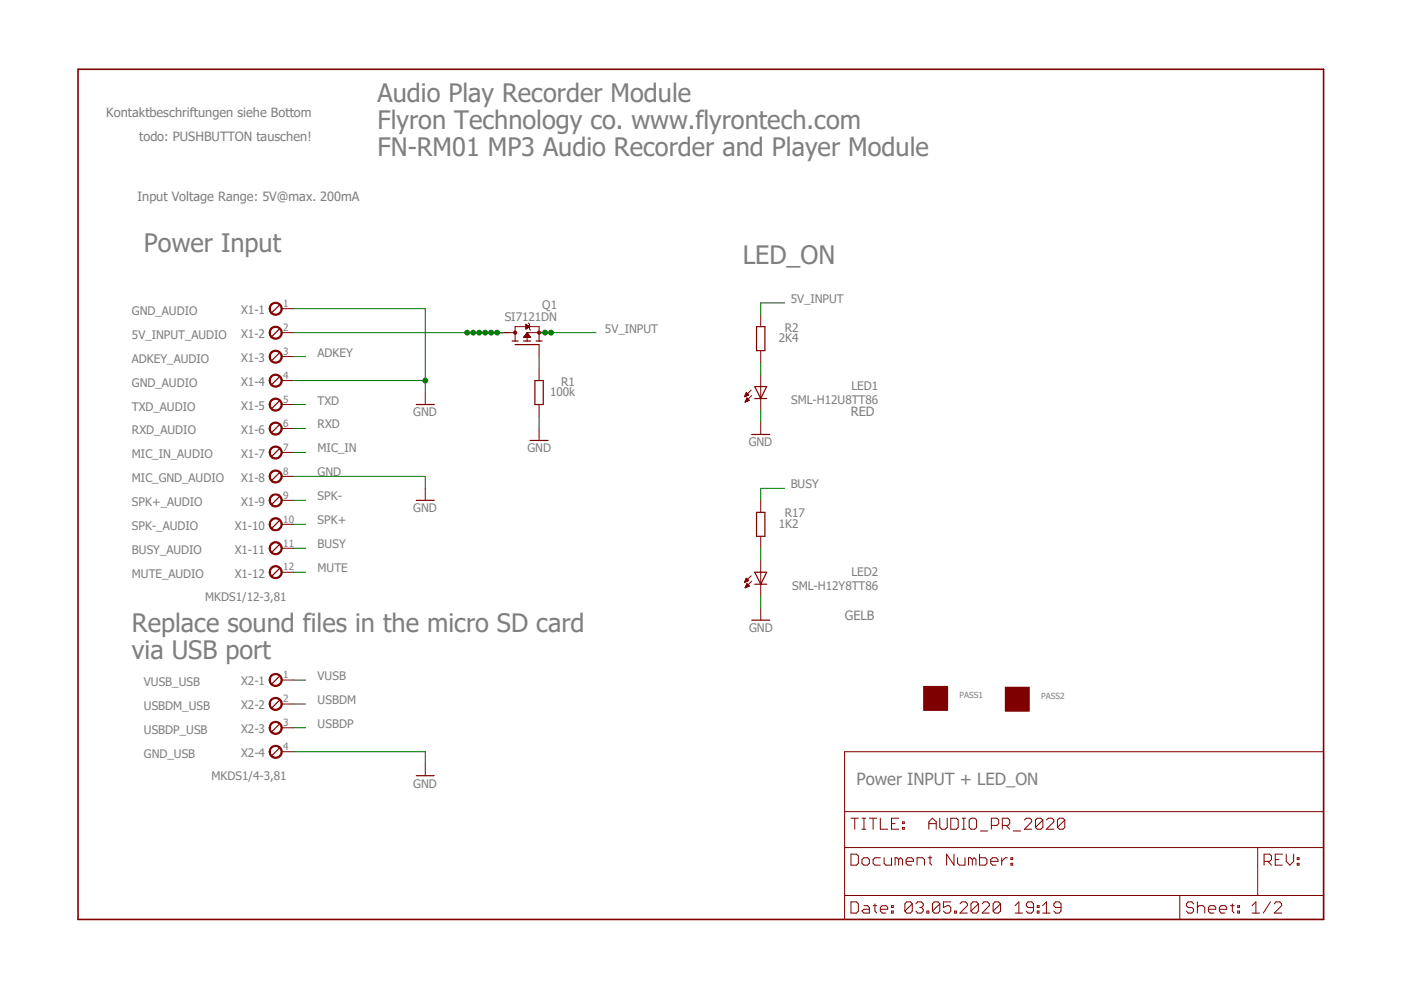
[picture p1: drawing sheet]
<svg xmlns="http://www.w3.org/2000/svg" width="297mm" height="210mm" viewBox="0 0 297 210" stroke-linecap="round" stroke-linejoin="round" font-family="sans-serif">
<path d="M16.5 14.7h264.1v180.2h-264.1z" fill="none" stroke="#7f0000" stroke-width=".34"/>
<g fill="none" stroke="#7f0000" stroke-width=".21">
<path d="M161.3 66.7v2.6M161.3 74.3v2.6M161.3 79.4v7.6M157.9 84.1h.1M157.9 84h.3M157.9 83.9h.5M158 83.8h.6M158 85.2h.1M158 83.7h.7M158 85.1h.3M158.1 83.7h.5M158.1 85h.4"/>
<path d="M158.1 83.5h.4M158.1 85h.6M158.2 83.4h.3M158.2 84.9h.7M158.2 83.4h.2M158.2 84.8h.5M158.2 83.2l.5 .5-.8 .4zM158.2 83.3h.1M158.2 84.7h.5M158.3 84.6h.3M158.3 84.5h.2M158.3 84.4h.1"/>
<path d="M158.9 84.9l-.5-.5-.4 .9M158.9 84.9l-.9 .4M159.3 82.7l-1.4 1.4M159.4 83.9l-1.4 1.4M161.3 89.6v2.5M179.1 159.4h101.5v35.5h-101.5zM179.1 179.7h101.5M179.1 172.1h101.5M180.4 173.5h1.6M181.2 173.5v2.3M182.7 173.5h.9M182.7 175.8h.9"/>
<path d="M183.2 173.5v2.3M184.3 173.5h1.6M185.1 173.5v2.3M186.6 173.5v2.3h1.6M189 174.6h.8M190.5 173.5h-1.5v2.3h1.5M191.3 175.4h.4v.4h-.4zM191.3 174.2h.4v.4h-.4zM196.9 175.8v-1.6l.8-.7 .8 .7v1.6M196.9 174.6h1.6M199.3 173.5v1.9l.3 .4h.8l.4-.4v-1.9M201.6 173.5h1.2l.4 .4v1.5l-.4 .4h-1.2z"/>
<path d="M204 173.5h.7M204 175.8h.7M204.3 173.5v2.3M205.5 173.9l.4-.4h.8l.3 .4v1.5l-.3 .4h-.8l-.4-.4zM207.9 176.2h1.5M210.2 175h1.2l.3-.4v-.7l-.3-.4h-1.2v2.3M212.5 175h1.2l.4-.4v-.7l-.4-.4h-1.2v2.3M213.3 175l.8 .8M214.8 176.2h1.6M217.2 173.9l.4-.4h.8l.3 .4v.3l-1.5 1.6h1.5M221.1 173.9l-.4-.4h-.8l-.4 .4v1.5M221.1 173.9v1.5l-.4 .4h-.8l-.4-.4"/>
<path d="M221.1 173.9l-1.6 1.5M221.9 173.9l.3-.4h.9l.3 .4v.3l-1.5 1.6h1.5M225.8 173.9l-.4-.4h-.8l-.4 .4v1.5M225.8 173.9v1.5l-.4 .4h-.8l-.4-.4M225.8 173.9l-1.6 1.5M266.7 179.7v10.2M179.1 189.9h101.5M180.4 181.1h1.2l.4 .4v1.5l-.4 .4h-1.2zM180.4 191.2h1.2l.4 .4v1.6l-.4 .4h-1.2zM182.7 182.2l.5-.3h.7l.4 .3v.8l-.4 .4h-.7l-.5-.4zM183.2 192h.7l.4 .4v1.2h-1.1l-.5-.4 .5-.4h1.1M185.1 192h.8"/>
<path d="M185.5 191.6v1.6l.4 .4M186.6 192.8h1.6v-.4l-.4-.4h-.7l-.5 .4v.8l.5 .4h.7M186.6 181.9h-1.1l-.4 .3v.8l.4 .4h1.1M187.4 181.9v1.1l.4 .4h1.2v-1.5M189 193.2h.4v.4h-.4zM189 192h.4v.4h-.4zM190.5 182.2l-.3-.3h-.4v1.5M190.5 182.2l.5-.3 .3 .3v1.2M190.5 182.2v1.2M192.1 182.6h1.6v-.4l-.4-.3h-.8l-.4 .3v.8l.4 .4h.8M193.4 191.6v1.6l-.4 .4h-.8l-.3-.4M193.4 191.6l-.4-.4h-.8l-.3 .4v1.6"/>
<path d="M193.4 191.6l-1.5 1.6M194.2 191.6l.4-.4h.8l.3 .4v.4l-.3 .4M194.4 183.4v-1.5h1.2l.4 .3v1.2M195 192.4h.4M195.4 192.4l.3 .4v.4l-.3 .4h-.8l-.4-.4M196.5 193.2h.4v.4h-.4zM196.8 181.9h.8M197.2 181.5v1.5l.4 .4M199.3 191.6v1.6l-.4 .4h-.8l-.4-.4M199.3 191.6l-.4-.4h-.8l-.4 .4v1.6M199.3 191.6l-1.6 1.6M201.6 191.2h-1.6v1.2l.8-.4h.4l.4 .4v.8l-.4 .4h-.8l-.4-.4"/>
<path d="M202.3 181.1v2.3l-1.6-2.3v2.3M202.4 193.2h.4v.4h-.4zM203 181.9v1.1l.4 .4h1.2v-1.5M203.5 191.6l.4-.4h.8l.4 .4v.4l-1.6 1.6h1.6M206.2 182.2l-.5-.3h-.3v1.5M206.2 182.2v1.2M206.2 182.2l.3-.3 .4 .3v1.2M207.4 191.6v1.6l-.4 .4h-.7l-.4-.4M207.4 191.6l-.4-.4h-.7l-.4 .4v1.6M207.4 191.6l-1.5 1.6M207.7 181.1v2.3h1.2l.4-.4v-.8l-.4-.3h-1.2M208.2 191.6l.4-.4h.8l.4 .4v.4l-1.6 1.6h1.6"/>
<path d="M210.1 182.6h1.5v-.4l-.4-.3h-.8l-.3 .3v.8l.3 .4h.8M212.1 191.6v1.6l-.4 .4h-.8l-.3-.4M212.1 191.6l-.4-.4h-.8l-.3 .4v1.6M212.1 191.6l-1.5 1.6M212.4 181.9v1.5M213.6 181.9h-.5l-.7 .7M214.3 183h.4v.4h-.4zM214.3 181.9h.4v.3h-.4zM215.2 193.6h1.6M215.2 192l.8-.8v2.4M219.1 192.4h-1.1l-.4-.4v-.4l.4-.4h.7l.4 .4v1.6l-.4 .4h-.7l-.4-.4M219.9 193.2h.4v.4h-.4z"/>
<path d="M219.9 192h.4v.4h-.4zM221.1 193.6h1.5M221.1 192l.8-.8v2.4M225 192.4h-1.2l-.4-.4v-.4l.4-.4h.8l.4 .4v1.6l-.4 .4h-.8l-.4-.4M250.1 189.9v5M253.1 191.6l-.4-.4h-.8l-.4 .4v.4l.4 .4h.8l.4 .4v.4l-.4 .4h-.8l-.4-.4M253.9 192.4l.4-.4h.7l.4 .4v1.2M253.9 191.2v2.4M256.2 192.8h1.6v-.4l-.4-.4h-.8l-.4 .4v.8l.4 .4h.8M258.5 192.8h1.6v-.4l-.4-.4h-.8l-.4 .4v.8l.4 .4h.8M260.9 192h.8M261.3 191.6v1.6l.4 .4"/>
<path d="M262.4 193.2h.4v.4h-.4zM262.4 192h.4v.4h-.4zM265.5 193.6h1.5M265.5 192l.8-.8v2.4M268 182.6h1.2l.4-.4v-.7l-.4-.4h-1.2v2.3M268.8 182.6l.8 .8M269.4 191.2l-1.6 2.4M270.2 191.6l.3-.4h.9l.3 .4v.4l-1.5 1.6h1.5M270.4 182.2h.7M271.9 181.1h-1.5v2.3h1.5M272.7 181.1v1.5l.8 .8 .8-.8v-1.5M275 183h.4v.4h-.4z"/>
<path d="M275 181.9h.4v.3h-.4z"/>
</g>
<path d="M160.4 69.3h1.8v5h-1.8zM159.4 92.1h3.8M160 82h2.6l-1.3 2.5zM160 84.5h2.6" fill="none" stroke="#7f0000" stroke-width=".25"/>
<path d="M195.8 145.5h5.1v5.1h-5.1z" fill-rule="evenodd" fill="#7f0000"/>
<path d="M195.8 145.5h5.1v5.1h-5.1z" fill="none" stroke="#7f0000" stroke-width=".21"/>
<path d="M213.1 145.7h5.1v5.1h-5.1z" fill-rule="evenodd" fill="#7f0000"/>
<path d="M114.3 78.1v2.6M90.2 83.2v2.6M114.3 85.8v2.5M114.3 90.8v2.6M213.1 145.7h5.1v5.1h-5.1z" fill="none" stroke="#7f0000" stroke-width=".21"/>
<path d="M88.3 85.8h3.8M112.4 93.4h3.8M113.4 80.7h1.8v5.1h-1.8z" fill="none" stroke="#7f0000" stroke-width=".25"/>
<circle cx="114.3" cy="70.5" r=".33" fill="#7f0000"/>
<circle cx="114.3" cy="70.5" r=".33" fill="none" stroke="#7f0000" stroke-width=".21"/>
<circle cx="109.2" cy="70.5" r=".33" fill="#7f0000"/>
<g fill="none" stroke="#7f0000" stroke-width=".21">
<path d="M99.1 70.5h10.1M109.2 72.3v-3h5.1v3M111.1 71.5h1.3M111.2 71.4h1.2M111.2 71.3h1.1M111.3 71.2h1M111.3 71.1h.9M111.4 71h.7M111.5 70.9h.6M111.5 68.7l.8 .6-.8 .5zM111.5 69.8h.1M111.5 69.7h.2"/>
<path d="M111.5 69.6h.3M111.5 69.5h.4M111.5 69.4h.6M111.5 69.3h.7M111.5 69.1h.6M111.5 69h.5M111.5 69h.3M111.5 68.9h.2M111.5 68.8h.1M111.5 70.8h.5M111.6 70.7h.3M111.7 70.7h.1"/>
<path d="M111.8 70.5v1.8M111.8 70.5l.7 1h-1.5zM112 68.5l.3 .2v1.1l.2 .2M114.3 73.1v2.5M116.8 70.5l-5 .1M90.2 103.5v2.6"/>
<circle cx="109.2" cy="70.5" r=".33"/>
</g>
<path d="M108.6 72.3h1.3M109.2 73.1h5.1M111 72.3h1.5M113.7 72.3h1.2M88.3 106.1h3.8M59.2 143.4l-1.5 1.5" fill="none" stroke="#7f0000" stroke-width=".25"/>
<path d="M57.4 143.3a1.41 1.41 0 0 1 2.2 0 1.41 1.41 0 0 1-.7 2.2 1.41 1.41 0 0 1-1.8-1.3h.2a1.14 1.14 0 0 1 1.5-1.1 1.14 1.14 0 0 1 .6 1.7 1.14 1.14 0 0 1-1.8 .1l-.3-.7h-.2z" fill-rule="evenodd" fill="#7f0000"/>
<path d="M57.4 143.3a1.41 1.41 0 0 1 2.2 0 1.41 1.41 0 0 1-.7 2.2 1.41 1.41 0 0 1-1.8-1.3h.2a1.14 1.14 0 0 1 1.5-1.1 1.14 1.14 0 0 1 .6 1.7 1.14 1.14 0 0 1-1.8 .1l-.3-.7h-.2zM59.7 144.2h2.6" fill="none" stroke="#7f0000" stroke-width=".21"/>
<path d="M59.2 148.5l-1.5 1.5" fill="none" stroke="#7f0000" stroke-width=".25"/>
<path d="M57.4 148.3a1.41 1.41 0 0 1 2.2 .1 1.41 1.41 0 0 1-.7 2.1 1.41 1.41 0 0 1-1.8-1.2h.2a1.14 1.14 0 0 1 1.5-1.1 1.14 1.14 0 0 1 .6 1.7 1.14 1.14 0 0 1-1.8 .1l-.3-.7h-.2z" fill-rule="evenodd" fill="#7f0000"/>
<path d="M57.4 148.3a1.41 1.41 0 0 1 2.2 .1 1.41 1.41 0 0 1-.7 2.1 1.41 1.41 0 0 1-1.8-1.2h.2a1.14 1.14 0 0 1 1.5-1.1 1.14 1.14 0 0 1 .6 1.7 1.14 1.14 0 0 1-1.8 .1l-.3-.7h-.2zM59.7 149.3h2.6" fill="none" stroke="#7f0000" stroke-width=".21"/>
<path d="M59.2 153.5l-1.5 1.6" fill="none" stroke="#7f0000" stroke-width=".25"/>
<path d="M57.4 153.4a1.41 1.41 0 0 1 2.2 .1 1.41 1.41 0 0 1-.7 2.1 1.41 1.41 0 0 1-1.8-1.3h.2a1.15 1.15 0 0 1 1.7-.9 1.15 1.15 0 0 1 .2 1.9 1.15 1.15 0 0 1-1.8-.6l-.1-.4h-.2z" fill-rule="evenodd" fill="#7f0000"/>
<path d="M57.4 153.4a1.41 1.41 0 0 1 2.2 .1 1.41 1.41 0 0 1-.7 2.1 1.41 1.41 0 0 1-1.8-1.3h.2a1.15 1.15 0 0 1 1.7-.9 1.15 1.15 0 0 1 .2 1.9 1.15 1.15 0 0 1-1.8-.6l-.1-.4h-.2zM59.7 154.3h2.6" fill="none" stroke="#7f0000" stroke-width=".21"/>
<path d="M59.2 158.6l-1.5 1.5" fill="none" stroke="#7f0000" stroke-width=".25"/>
<path d="M57.4 158.5a1.41 1.41 0 0 1 2.2 .1 1.41 1.41 0 0 1-.7 2.1 1.41 1.41 0 0 1-1.8-1.3h.2a1.15 1.15 0 0 1 1.7-.9 1.15 1.15 0 0 1 .2 1.9 1.15 1.15 0 0 1-1.8-.6l-.1-.4h-.2z" fill-rule="evenodd" fill="#7f0000"/>
<path d="M57.4 158.5a1.41 1.41 0 0 1 2.2 .1 1.41 1.41 0 0 1-.7 2.1 1.41 1.41 0 0 1-1.8-1.3h.2a1.15 1.15 0 0 1 1.7-.9 1.15 1.15 0 0 1 .2 1.9 1.15 1.15 0 0 1-1.8-.6l-.1-.4h-.2zM59.7 159.4h2.6M90.2 161.9v2.6" fill="none" stroke="#7f0000" stroke-width=".21"/>
<path d="M59.2 64.7l-1.5 1.5M88.3 164.5h3.8" fill="none" stroke="#7f0000" stroke-width=".25"/>
<path d="M57.4 64.6a1.41 1.41 0 0 1 2.2 0 1.41 1.41 0 0 1-.7 2.2 1.41 1.41 0 0 1-1.8-1.4h.2a1.15 1.15 0 0 1 1.7-.9 1.15 1.15 0 0 1 .2 1.9 1.15 1.15 0 0 1-1.8-.5l-.1-.5h-.2z" fill-rule="evenodd" fill="#7f0000"/>
<path d="M57.4 64.6a1.41 1.41 0 0 1 2.2 0 1.41 1.41 0 0 1-.7 2.2 1.41 1.41 0 0 1-1.8-1.4h.2a1.15 1.15 0 0 1 1.7-.9 1.15 1.15 0 0 1 .2 1.9 1.15 1.15 0 0 1-1.8-.5l-.1-.5h-.2zM59.7 65.4h2.6" fill="none" stroke="#7f0000" stroke-width=".21"/>
<path d="M59.2 69.8l-1.5 1.5" fill="none" stroke="#7f0000" stroke-width=".25"/>
<path d="M57.4 69.6a1.41 1.41 0 0 1 2.2 .1 1.41 1.41 0 0 1-.7 2.1 1.41 1.41 0 0 1-1.8-1.3h.2a1.15 1.15 0 0 1 1.7-.9 1.15 1.15 0 0 1 .2 1.9 1.15 1.15 0 0 1-1.8-.5l-.1-.5h-.2z" fill-rule="evenodd" fill="#7f0000"/>
<path d="M57.4 69.6a1.41 1.41 0 0 1 2.2 .1 1.41 1.41 0 0 1-.7 2.1 1.41 1.41 0 0 1-1.8-1.3h.2a1.15 1.15 0 0 1 1.7-.9 1.15 1.15 0 0 1 .2 1.9 1.15 1.15 0 0 1-1.8-.5l-.1-.5h-.2zM59.7 70.5h2.6" fill="none" stroke="#7f0000" stroke-width=".21"/>
<path d="M59.2 74.8l-1.5 1.6" fill="none" stroke="#7f0000" stroke-width=".25"/>
<path d="M57.4 74.7a1.41 1.41 0 0 1 2.2 .1 1.41 1.41 0 0 1-.7 2.1 1.41 1.41 0 0 1-1.8-1.3h.2a1.15 1.15 0 0 1 1.7-.9 1.15 1.15 0 0 1 .2 1.9 1.15 1.15 0 0 1-1.8-.6l-.1-.4h-.2z" fill-rule="evenodd" fill="#7f0000"/>
<path d="M57.4 74.7a1.41 1.41 0 0 1 2.2 .1 1.41 1.41 0 0 1-.7 2.1 1.41 1.41 0 0 1-1.8-1.3h.2a1.15 1.15 0 0 1 1.7-.9 1.15 1.15 0 0 1 .2 1.9 1.15 1.15 0 0 1-1.8-.6l-.1-.4h-.2zM59.7 75.6h2.6" fill="none" stroke="#7f0000" stroke-width=".21"/>
<path d="M59.2 79.9l-1.5 1.5" fill="none" stroke="#7f0000" stroke-width=".25"/>
<path d="M57.4 79.8a1.41 1.41 0 0 1 2.2 .1 1.41 1.41 0 0 1-.7 2.1 1.41 1.41 0 0 1-1.8-1.3h.2a1.15 1.15 0 0 1 1.7-.9 1.15 1.15 0 0 1 .2 1.9 1.15 1.15 0 0 1-1.8-.6l-.1-.4h-.2z" fill-rule="evenodd" fill="#7f0000"/>
<path d="M57.4 79.8a1.41 1.41 0 0 1 2.2 .1 1.41 1.41 0 0 1-.7 2.1 1.41 1.41 0 0 1-1.8-1.3h.2a1.15 1.15 0 0 1 1.7-.9 1.15 1.15 0 0 1 .2 1.9 1.15 1.15 0 0 1-1.8-.6l-.1-.4h-.2zM59.7 80.7h2.6" fill="none" stroke="#7f0000" stroke-width=".21"/>
<path d="M59.2 85l-1.5 1.5" fill="none" stroke="#7f0000" stroke-width=".25"/>
<path d="M57.4 84.9a1.41 1.41 0 0 1 2.2 0 1.41 1.41 0 0 1-.7 2.2 1.41 1.41 0 0 1-1.8-1.3h.2a1.15 1.15 0 0 1 1.7-1 1.15 1.15 0 0 1 .2 1.9 1.15 1.15 0 0 1-1.8-.6l-.1-.3h-.2z" fill-rule="evenodd" fill="#7f0000"/>
<path d="M57.4 84.9a1.41 1.41 0 0 1 2.2 0 1.41 1.41 0 0 1-.7 2.2 1.41 1.41 0 0 1-1.8-1.3h.2a1.15 1.15 0 0 1 1.7-1 1.15 1.15 0 0 1 .2 1.9 1.15 1.15 0 0 1-1.8-.6l-.1-.3h-.2zM59.7 85.8h2.6" fill="none" stroke="#7f0000" stroke-width=".21"/>
<path d="M59.2 90.1l-1.5 1.5" fill="none" stroke="#7f0000" stroke-width=".25"/>
<path d="M57.4 90a1.4 1.4 0 0 1 2.2 0 1.4 1.4 0 0 1-.7 2.2 1.4 1.4 0 0 1-1.8-1.4h.2a1.15 1.15 0 0 1 1.7-.9 1.15 1.15 0 0 1 .2 1.9 1.15 1.15 0 0 1-1.8-.6l-.1-.4h-.2z" fill-rule="evenodd" fill="#7f0000"/>
<path d="M57.4 90a1.4 1.4 0 0 1 2.2 0 1.4 1.4 0 0 1-.7 2.2 1.4 1.4 0 0 1-1.8-1.4h.2a1.15 1.15 0 0 1 1.7-.9 1.15 1.15 0 0 1 .2 1.9 1.15 1.15 0 0 1-1.8-.6l-.1-.4h-.2zM59.7 90.8h2.6" fill="none" stroke="#7f0000" stroke-width=".21"/>
<path d="M59.2 95.2l-1.5 1.5" fill="none" stroke="#7f0000" stroke-width=".25"/>
<path d="M57.4 95a1.4 1.4 0 0 1 2.2 .1 1.4 1.4 0 0 1-.7 2.1 1.4 1.4 0 0 1-1.8-1.3h.2a1.15 1.15 0 0 1 1.7-.9 1.15 1.15 0 0 1 .2 1.9 1.15 1.15 0 0 1-1.8-.6l-.1-.4h-.2z" fill-rule="evenodd" fill="#7f0000"/>
<path d="M57.4 95a1.4 1.4 0 0 1 2.2 .1 1.4 1.4 0 0 1-.7 2.1 1.4 1.4 0 0 1-1.8-1.3h.2a1.15 1.15 0 0 1 1.7-.9 1.15 1.15 0 0 1 .2 1.9 1.15 1.15 0 0 1-1.8-.6l-.1-.4h-.2zM59.7 95.9h2.6" fill="none" stroke="#7f0000" stroke-width=".21"/>
<path d="M59.2 100.2l-1.5 1.6" fill="none" stroke="#7f0000" stroke-width=".25"/>
<path d="M57.4 100.1a1.4 1.4 0 0 1 2.2 .1 1.4 1.4 0 0 1-.7 2.1 1.4 1.4 0 0 1-1.8-1.3h.2a1.15 1.15 0 0 1 1.7-1 1.15 1.15 0 0 1 .2 2 1.15 1.15 0 0 1-1.8-.6l-.1-.4h-.2z" fill-rule="evenodd" fill="#7f0000"/>
<path d="M57.4 100.1a1.4 1.4 0 0 1 2.2 .1 1.4 1.4 0 0 1-.7 2.1 1.4 1.4 0 0 1-1.8-1.3h.2a1.15 1.15 0 0 1 1.7-1 1.15 1.15 0 0 1 .2 2 1.15 1.15 0 0 1-1.8-.6l-.1-.4h-.2zM59.7 101h2.6" fill="none" stroke="#7f0000" stroke-width=".21"/>
<path d="M59.2 105.3l-1.5 1.5" fill="none" stroke="#7f0000" stroke-width=".25"/>
<path d="M57.4 105.2a1.4 1.4 0 0 1 2.2 .1 1.4 1.4 0 0 1-.7 2.1 1.4 1.4 0 0 1-1.8-1.3h.2a1.15 1.15 0 0 1 1.7-1 1.15 1.15 0 0 1 .2 1.9 1.15 1.15 0 0 1-1.8-.5l-.1-.4h-.2z" fill-rule="evenodd" fill="#7f0000"/>
<path d="M57.4 105.2a1.4 1.4 0 0 1 2.2 .1 1.4 1.4 0 0 1-.7 2.1 1.4 1.4 0 0 1-1.8-1.3h.2a1.15 1.15 0 0 1 1.7-1 1.15 1.15 0 0 1 .2 1.9 1.15 1.15 0 0 1-1.8-.5l-.1-.4h-.2zM59.7 106.1h2.6" fill="none" stroke="#7f0000" stroke-width=".21"/>
<path d="M59.2 110.4l-1.5 1.5" fill="none" stroke="#7f0000" stroke-width=".25"/>
<path d="M57.4 110.3a1.4 1.4 0 0 1 2.2 0 1.4 1.4 0 0 1-.7 2.2 1.4 1.4 0 0 1-1.8-1.3h.2a1.15 1.15 0 0 1 1.7-1 1.15 1.15 0 0 1 .2 1.9 1.15 1.15 0 0 1-1.8-.6l-.1-.3h-.2z" fill-rule="evenodd" fill="#7f0000"/>
<path d="M57.4 110.3a1.4 1.4 0 0 1 2.2 0 1.4 1.4 0 0 1-.7 2.2 1.4 1.4 0 0 1-1.8-1.3h.2a1.15 1.15 0 0 1 1.7-1 1.15 1.15 0 0 1 .2 1.9 1.15 1.15 0 0 1-1.8-.6l-.1-.3h-.2zM59.7 111.2h2.6" fill="none" stroke="#7f0000" stroke-width=".21"/>
<path d="M59.2 115.5l-1.5 1.5" fill="none" stroke="#7f0000" stroke-width=".25"/>
<path d="M57.4 115.4a1.4 1.4 0 0 1 2.2 0 1.4 1.4 0 0 1-.7 2.2 1.4 1.4 0 0 1-1.8-1.4h.2a1.15 1.15 0 0 1 1.7-.9 1.15 1.15 0 0 1 .2 1.9 1.15 1.15 0 0 1-1.8-.6l-.1-.4h-.2z" fill-rule="evenodd" fill="#7f0000"/>
<path d="M57.4 115.4a1.4 1.4 0 0 1 2.2 0 1.4 1.4 0 0 1-.7 2.2 1.4 1.4 0 0 1-1.8-1.4h.2a1.15 1.15 0 0 1 1.7-.9 1.15 1.15 0 0 1 .2 1.9 1.15 1.15 0 0 1-1.8-.6l-.1-.4h-.2zM59.7 116.2h2.6" fill="none" stroke="#7f0000" stroke-width=".21"/>
<path d="M59.2 120.6l-1.5 1.5" fill="none" stroke="#7f0000" stroke-width=".25"/>
<path d="M57.4 120.4a1.4 1.4 0 0 1 2.2 .1 1.4 1.4 0 0 1-.7 2.1 1.4 1.4 0 0 1-1.8-1.3h.2a1.15 1.15 0 0 1 1.7-.9 1.15 1.15 0 0 1 .2 1.9 1.15 1.15 0 0 1-1.8-.6l-.1-.4h-.2z" fill-rule="evenodd" fill="#7f0000"/>
<g fill="none" stroke="#7f0000" stroke-width=".21">
<path d="M161.3 106.1v2.5M161.3 113.7v2.5M161.3 118.8v7.6M57.4 120.4a1.4 1.4 0 0 1 2.2 .1 1.4 1.4 0 0 1-.7 2.1 1.4 1.4 0 0 1-1.8-1.3h.2a1.15 1.15 0 0 1 1.7-.9 1.15 1.15 0 0 1 .2 1.9 1.15 1.15 0 0 1-1.8-.6l-.1-.4h-.2zM59.7 121.3h2.6M157.9 123.4h.1M157.9 123.4h.3M157.9 123.2h.5M158 123.1h.6M158 124.6h.1M158 123.1h.7M158 124.5h.3"/>
<path d="M158.1 123h.5M158.1 124.4h.4M158.1 122.9h.4M158.1 124.3h.6M158.2 122.8h.3M158.2 124.2h.7M158.2 122.7h.2M158.2 122.6h.1M158.2 124.1h.6M158.2 122.6l.5 .5-.8 .4zM158.2 124h.5M158.3 124h.3"/>
<path d="M158.3 123.9h.2M158.3 123.8h.1M158.9 124.2l-.5-.5-.4 .9M158.9 124.2l-.9 .4M159.3 122.1l-1.4 1.4M159.4 123.2l-1.4 1.4M161.3 128.9v2.6"/>
</g>
<path d="M160.4 108.6h1.8v5.1h-1.8zM159.4 131.5h3.8M160 121.3h2.6l-1.3 2.6zM160 123.9h2.6" fill="none" stroke="#7f0000" stroke-width=".25"/>
<path d="M62.3 65.4h27.9v17.8M62.3 80.7h27.9M161.3 87v2.6" fill="none" stroke="#007f00" stroke-width=".21"/>
<circle cx="90.2" cy="80.7" r=".51" fill="#007f00"/>
<g fill="none" stroke="#007f00" stroke-width=".21">
<path d="M99.1 70.5h1.2M161.3 76.9v2.5M114.3 88.3v2.5M62.3 101h27.9v2.5M161.3 126.4v2.5M62.3 159.4h27.9v2.5"/>
<circle cx="90.2" cy="80.7" r=".51"/>
</g>
<circle cx="99.1" cy="70.5" r=".51" fill="#007f00"/>
<g fill="none" stroke="#007f00" stroke-width=".21">
<path d="M100.3 70.5h1.3"/>
<circle cx="99.1" cy="70.5" r=".51"/>
</g>
<circle cx="100.3" cy="70.5" r=".51" fill="#007f00"/>
<g fill="none" stroke="#007f00" stroke-width=".21">
<path d="M101.6 70.5h1.3"/>
<circle cx="100.3" cy="70.5" r=".51"/>
</g>
<circle cx="101.6" cy="70.5" r=".51" fill="#007f00"/>
<g fill="none" stroke="#007f00" stroke-width=".21">
<path d="M102.9 70.5h1.2"/>
<circle cx="101.6" cy="70.5" r=".51"/>
</g>
<circle cx="102.9" cy="70.5" r=".51" fill="#007f00"/>
<g fill="none" stroke="#007f00" stroke-width=".21">
<path d="M104.1 70.5h1.3"/>
<circle cx="102.9" cy="70.5" r=".51"/>
</g>
<circle cx="104.1" cy="70.5" r=".51" fill="#007f00"/>
<g fill="none" stroke="#007f00" stroke-width=".21">
<path d="M105.4 70.5h1.3"/>
<circle cx="104.1" cy="70.5" r=".51"/>
</g>
<circle cx="105.4" cy="70.5" r=".51" fill="#007f00"/>
<g fill="none" stroke="#007f00" stroke-width=".21">
<path d="M62.3 70.5h36.8M114.3 70.5h2.5M114.3 75.6v2.5"/>
<circle cx="105.4" cy="70.5" r=".51"/>
</g>
<circle cx="115.6" cy="70.5" r=".51" fill="#007f00"/>
<g fill="none" stroke="#007f00" stroke-width=".21">
<path d="M116.8 70.5h9.6"/>
<circle cx="115.6" cy="70.5" r=".51"/>
</g>
<circle cx="116.8" cy="70.5" r=".51" fill="#007f00"/>
<g fill="none" stroke="#007f00" stroke-width=".21">
<path d="M62.3 75.6h2.5M166.4 64.2h-5.1v2.5M62.3 85.8h2.5M62.3 90.8h2.5M62.3 95.9h2.5M62.3 106.1h2.5M62.3 116.2h2.5M62.3 111.2h2.5M161.3 116.2v2.6M166.4 103.5h-5.1v2.6M62.3 121.3h2.5M62.3 144.2h2.5"/>
<path d="M62.3 149.3h2.5M62.3 154.3h2.5"/>
<circle cx="116.8" cy="70.5" r=".51"/>
</g>
<g font-size="5.4" fill="#7f7f7f">
<text x="80" y="21.7">Audio Play Recorder Module</text>
<text x="80" y="27.4">Flyron Technology co. www.flyrontech.com</text>
<text x="80" y="33.1">FN-RM01 MP3 Audio Recorder and Player Module</text>
<text x="30.5" y="53.4">Power Input</text>
<text x="157.5" y="56">LED_ON</text>
<text x="28" y="134">Replace sound files in the micro SD card</text>
<text x="28" y="139.7">via USB port</text>
</g>
<text font-size="3.6" fill="#7f7f7f" x="181.6" y="166.4">Power INPUT + LED_ON</text>
<g font-size="2.7" fill="#7f7f7f">
<text x="22.5" y="24.8">Kontaktbeschriftungen siehe Bottom</text>
<text x="29.5" y="29.9">todo: PUSHBUTTON tauschen!</text>
<text x="29.1" y="42.6">Input Voltage Range: 5V@max. 200mA</text>
<text x="180.4" y="88.3">RED</text>
<text x="179.1" y="131.5">GELB</text>
</g>
<g font-size="2.5" fill="#7f7f7f">
<text x="115" y="65.5">Q1</text>
<text x="167.6" y="64.2">5V_INPUT</text>
<text x="28" y="66.8">GND_AUDIO</text>
<text x="28" y="71.8">5V_INPUT_AUDIO</text>
<text x="51.1" y="66.6">X1-1</text>
<text x="51.1" y="71.7">X1-2</text>
<text x="107" y="68">SI7121DN</text>
<text x="128.3" y="70.5">5V_INPUT</text>
<text x="166.4" y="70.3">R2</text>
<text x="28" y="76.9">ADKEY_AUDIO</text>
<text x="51.1" y="76.8">X1-3</text>
<text x="67.3" y="75.6">ADKEY</text>
<text x="165.1" y="72.6">2K4</text>
<text x="28" y="82">GND_AUDIO</text>
<text x="51.1" y="81.8">X1-4</text>
<text x="116.6" y="84">100k</text>
<text x="119" y="81.7">R1</text>
<text x="180.5" y="82.7">LED1</text>
<text x="28" y="87">TXD_AUDIO</text>
<text x="51.1" y="86.9">X1-5</text>
<text x="67.3" y="85.8">TXD</text>
<text x="87.6" y="88.3">GND</text>
<text x="167.8" y="85.6">SML-H12U8TT86</text>
<text x="28" y="92.1">RXD_AUDIO</text>
<text x="51.1" y="92">X1-6</text>
<text x="67.3" y="90.8">RXD</text>
<text x="67.3" y="95.9">MIC_IN</text>
<text x="111.8" y="95.9">GND</text>
<text x="158.7" y="94.7">GND</text>
<text x="28" y="97.2">MIC_IN_AUDIO</text>
<text x="51.1" y="97.1">X1-7</text>
<text x="67.3" y="101">GND</text>
<text x="28" y="102.3">MIC_GND_AUDIO</text>
<text x="28" y="107.4">SPK+_AUDIO</text>
<text x="51.1" y="102.2">X1-8</text>
<text x="51.1" y="107.2">X1-9</text>
<text x="67.3" y="106.1">SPK-</text>
<text x="167.6" y="103.5">BUSY</text>
<text x="28" y="112.4">SPK-_AUDIO</text>
<text x="49.8" y="112.3">X1-10</text>
<text x="67.3" y="111.2">SPK+</text>
<text x="87.6" y="108.6">GND</text>
<text x="165.1" y="111.9">1K2</text>
<text x="166.4" y="109.7">R17</text>
<text x="28" y="117.5">BUSY_AUDIO</text>
<text x="49.8" y="117.4">X1-11</text>
<text x="67.3" y="116.2">BUSY</text>
<text x="28" y="122.6">MUTE_AUDIO</text>
<text x="49.8" y="122.5">X1-12</text>
<text x="67.3" y="121.3">MUTE</text>
<text x="168" y="125">SML-H12Y8TT86</text>
<text x="180.5" y="122.1">LED2</text>
<text x="43.5" y="127.4">MKDS1/12-3,81</text>
<text x="158.8" y="134">GND</text>
<text x="30.5" y="145.5">VUSB_USB</text>
<text x="51.1" y="145.3">X2-1</text>
<text x="67.3" y="144.2">VUSB</text>
<text x="67.3" y="149.3">USBDM</text>
<text x="30.5" y="150.5">USBDM_USB</text>
<text x="30.5" y="155.6">USBDP_USB</text>
<text x="51.1" y="150.4">X2-2</text>
<text x="51.1" y="155.5">X2-3</text>
<text x="67.3" y="154.3">USBDP</text>
<text x="30.5" y="160.7">GND_USB</text>
<text x="51.1" y="160.5">X2-4</text>
<text x="44.9" y="165.5">MKDS1/4-3,81</text>
<text x="87.6" y="167">GND</text>
</g>
<g font-size="2.1" fill="#7f7f7f">
<text x="60.1" y="65.1">1</text>
<text x="60.1" y="70.2">2</text>
<text x="60.1" y="75.3">3</text>
<text x="60.1" y="80.3">4</text>
<text x="60.1" y="85.4">5</text>
<text x="60.1" y="90.5">6</text>
<text x="60.1" y="95.6">7</text>
<text x="60.1" y="100.7">8</text>
<text x="60.1" y="105.7">9</text>
<text x="60.1" y="110.8">10</text>
<text x="60.1" y="115.9">11</text>
<text x="60.1" y="120.9">12</text>
<text x="60.1" y="143.8">1</text>
<text x="60.1" y="148.9">2</text>
<text x="60.1" y="154">3</text>
<text x="60.1" y="159">4</text>
</g>
<g font-size="1.8" fill="#7f7f7f">
<text x="203.5" y="148.1">PASS1</text>
<text x="220.8" y="148.3">PASS2</text>
</g>
</svg>
